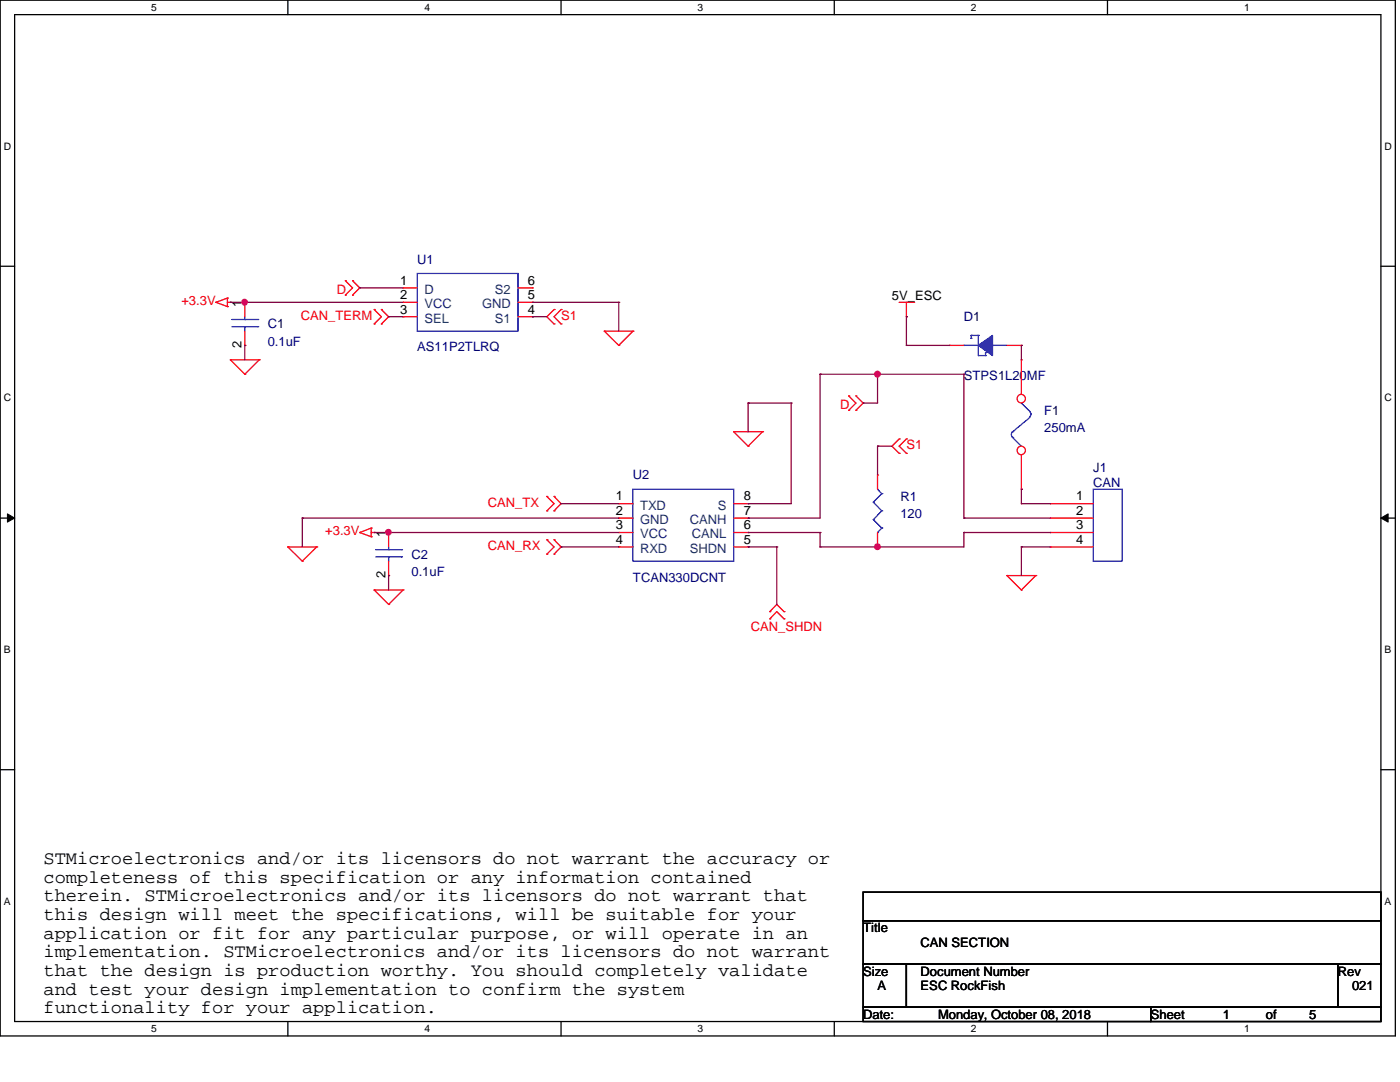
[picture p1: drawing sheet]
<svg xmlns="http://www.w3.org/2000/svg" width="279mm" height="216mm" viewBox="0 0 279 216" stroke-linecap="round" stroke-linejoin="round" font-family="sans-serif">
<path d="M0 0h278.5v206.7h-278.5zM2.9 2.9h272.7v200.9h-272.7z" fill="none" stroke="#000" stroke-width=".25"/>
<g fill="#fff">
<path d="M30.2 .3h1.1v2.3h-1.1z"/>
<path d="M30.2 204.1h1.1v2.3h-1.1z"/>
</g>
<path d="M57.4 0v2.9M57.4 203.8v2.9" fill="none" stroke="#000" stroke-width=".25"/>
<g fill="#fff">
<path d="M84.7 .3h1.1v2.3h-1.1z"/>
<path d="M84.7 204.1h1.1v2.3h-1.1z"/>
</g>
<path d="M112 0v2.9M112 203.8v2.9" fill="none" stroke="#000" stroke-width=".25"/>
<g fill="#fff">
<path d="M139.2 .3h1.1v2.3h-1.1z"/>
<path d="M139.2 204.1h1.1v2.3h-1.1z"/>
</g>
<path d="M166.5 0v2.9M166.5 203.8v2.9" fill="none" stroke="#000" stroke-width=".25"/>
<g fill="#fff">
<path d="M193.8 .3h1.1v2.3h-1.1z"/>
<path d="M193.8 204.1h1.1v2.3h-1.1z"/>
</g>
<path d="M221 0v2.9M221 203.8v2.9" fill="none" stroke="#000" stroke-width=".25"/>
<g fill="#fff">
<path d="M248.3 .3h1.1v2.3h-1.1z"/>
<path d="M248.3 204.1h1.1v2.3h-1.1z"/>
<path d="M.8 28h1.4v2.3h-1.4z"/>
<path d="M276.3 28h1.4v2.3h-1.4z"/>
<path d="M.8 78.2h1.4v2.3h-1.4z"/>
<path d="M276.3 78.2h1.4v2.3h-1.4z"/>
</g>
<path d="M0 53.1h2.9M275.6 53.1h2.9" fill="none" stroke="#000" stroke-width=".25"/>
<g fill="#fff">
<path d="M.8 128.5h1.3v2.2h-1.3z"/>
<path d="M276.3 128.5h1.3v2.2h-1.3z"/>
</g>
<path d="M0 103.4h2.9M275.6 103.4h2.9" fill="none" stroke="#000" stroke-width=".25"/>
<path d="M1.5 102.5l1.4 .9-1.4 .8zM275.6 103.4l1.4-.9v1.7z" fill="#000"/>
<path d="M1.5 102.5l1.4 .9-1.4 .8zM275.6 103.4l1.4-.9v1.7z" fill="none" stroke="#000" stroke-width=".2"/>
<g fill="#fff">
<path d="M.8 178.7h1.3v2.2h-1.3z"/>
<path d="M276.3 178.7h1.3v2.2h-1.3z"/>
</g>
<path d="M0 153.6h2.9M275.6 153.6h2.9M172.3 178h103.3v5.7h-103.3zM172.3 183.7h103.3v8.7h-103.3zM172.3 192.4h8.6v8.6h-8.6zM180.9 192.4h86.1v8.6h-86.1zM267 192.4h8.6v8.6h-8.6zM172.3 201h57.4v2.8h-57.4zM229.7 201h45.9v2.8h-45.9z" fill="none" stroke="#000" stroke-width=".25"/>
<g fill="none" stroke="#f00" stroke-width=".25">
<path d="M45.4 59.5h.1M45.4 59.5v1.7M45.4 59.5l-2.3 .8M68.9 56h.1M68.9 58.9h.1M68.9 56l1.5 1.4-1.5 1.5M70.4 58.9h.1M70.4 56h.1M70.4 56l1.4 1.4-1.4 1.5M43.1 60.3h.1M43.1 60.3l2.3 .9M45.4 61.2h.1"/>
<path d="M45.4 60.3h.6M46 60.3h.1M46 71.8h.1M46 71.8h5.7M46 71.8l2.9 2.9M48.9 74.7h.1M51.7 71.8h.1M51.7 71.8l-2.8 2.9M74.7 61.8h.1M74.7 64.6h.1M74.7 61.8l1.4 1.4-1.4 1.4M76.1 64.6h.1"/>
<path d="M76.1 61.8h.1M76.1 61.8l1.5 1.4-1.5 1.4M110.6 61.8h.1M110.6 64.6h.1M110.6 61.8l-1.5 1.4 1.5 1.4M112 64.6h.1M112 61.8h.1M112 61.8l-1.4 1.4 1.4 1.4M120.6 66.1h.1M120.6 66.1h5.7M120.6 66.1l2.9 2.8M123.5 68.9h.1"/>
<path d="M126.3 66.1h.1M126.3 66.1l-2.8 2.8M169.4 79h.1M169.4 79l1.4 1.4-1.4 1.5M170.8 79h.1M170.8 79l1.5 1.4-1.5 1.5M179.5 60.3h2.8M180.9 63.2h.1M180.9 60.3v2.9M182.3 60.3h.1M109.1 99.1h.1M109.1 99.1l1.5 1.4-1.5 1.4"/>
<path d="M110.6 99.1h.1M110.6 99.1l1.4 1.4-1.4 1.4M146.4 86.1h.1M146.4 86.1h5.8M146.4 86.1l2.9 2.9M149.3 89h.1M152.2 86.1h.1M152.2 86.1l-2.9 2.9M169.4 81.9h.1M170.8 81.9h.1M179.5 87.6h.1M179.5 90.5h.1"/>
<path d="M179.5 87.6l-1.5 1.4 1.5 1.5M180.9 90.5h.1M180.9 87.6h.1M180.9 87.6l-1.4 1.4 1.4 1.5M57.4 109.1h.1M57.4 109.1h5.8M57.4 109.1l2.9 2.9M60.3 112h.1M63.2 109.1h.1M63.2 109.1l-2.9 2.9M71.8 106.3h.1M71.8 106.3l2.3 .8"/>
<path d="M74.1 107.1h.1M74.1 105.4h.1M74.1 105.4v1.7M74.1 106.3h.6M74.1 105.4l-2.3 .9M74.7 106.3h.1M74.7 117.7h.1M74.7 117.7h5.7M74.7 117.7l2.9 2.9M77.6 106.3h.1M77.6 114.9h.1M77.6 106.3v2.8"/>
<path d="M77.6 112v2.9M80.4 117.7h.1M80.4 117.7l-2.8 2.9M109.1 101.9h.1M109.1 107.7h.1M109.1 110.6h.1M109.1 107.7l1.5 1.4-1.5 1.5M110.6 101.9h.1M110.6 110.6h.1M110.6 107.7h.1M110.6 107.7l1.4 1.4-1.4 1.5M201 114.9h.1"/>
<path d="M201 114.9h5.7M201 114.9l2.8 2.8M203.8 117.7h.1M206.7 114.9h.1M206.7 114.9l-2.9 2.8M77.6 120.6h.1M153.6 122h.1M153.6 123.5h.1M153.6 122l1.4-1.4 1.5 1.4M153.6 123.5l1.4-1.5 1.5 1.5M156.5 122h.1M156.5 123.5h.1"/>
</g>
<g fill="none" stroke="#00f" stroke-width=".25">
<path d="M192.4 68.9h.1M192.4 68.9h2.8M193.8 66.9h.1M193.8 66.9h1.4M195.2 66.9h.1M195.2 66.9v4.1h1.5M196.7 71h.1M198.1 68.9h.1M198.1 68.9h2.9M75 111.1h5.1M75 109.7h5.1M77.6 109.7h.1"/>
<path d="M77.6 111.1h.1M77.6 109.1v.6M77.6 111.1v.9M80.1 111.1h.1M80.1 109.7h.1"/>
</g>
<path d="M195.2 68.9l2.9-2v4.1z" fill-rule="evenodd" fill="#00f"/>
<g fill="none" stroke="#00f" stroke-width=".25">
<path d="M83.3 54.6h20.1v11.5h-20.1zM46.3 65.2h5.1M46.3 63.8h5.1M48.9 63.8h.1M48.9 65.2h.1M48.9 63.2v.6M48.9 65.2v.9M51.4 65.2h.1M51.4 63.8h.1M193.8 67.5h.1M193.8 66.9v.6M195.2 68.9l2.9-2v4.1z"/>
<path d="M196.7 70.4h.1M196.7 70.4v.6M126.3 97.6h20.1v14.4h-20.1zM175.1 97.6l.9 .9M176 98.5h.1M176 98.5l-1.7 1.7M202.1 86.1a.94 .94 0 0 0 0 1.2M202.1 87.3h.1M202.1 86.1h.1M202.1 87.3l1.7 1.7M203.8 80.4h.1M203.8 80.4l1.8 1.7"/>
<path d="M205.5 82.2a.55 .55 0 0 1 0 .9M205.6 83.3l-3.5 2.8M218.2 97.6h5.7v14.4h-5.7zM174.3 100.2h.1M174.3 103.7h.1M174.3 100.2l1.7 1.7M174.3 103.7l1.7 1.7M175.1 106.3h.1M176 101.9h.1M176 105.4h.1M176 101.9l-1.7 1.8M176 105.4l-.9 .9"/>
</g>
<g fill="none" stroke="#f00" stroke-width=".25">
<path d="M80.4 57.4h.1M80.4 57.4h2.9M103.4 57.4h2.9M106.3 57.4h.1M48.9 60.3h.1M48.9 68.9h.1M48.9 60.3v2.9M48.9 66.1v2.8M80.4 60.3h.1M80.4 63.2h.1M80.4 60.3h2.9M80.4 63.2h2.9"/>
<path d="M103.4 60.3h2.9M103.4 63.2h2.9M106.3 63.2h.1M106.3 60.3h.1M189.5 68.9h.1M189.5 68.9h2.9M201 68.9h2.8M203.8 68.9h.1M175.1 94.8h.1M175.1 94.8v2.8M123.5 100.5h.1M123.5 103.4h.1"/>
<path d="M123.5 106.3h.1M123.5 109.1h.1M123.5 100.5h2.8M123.5 103.4h2.8M123.5 106.3h2.8M123.5 109.1h2.8M146.4 100.5h2.9M146.4 103.4h2.9M146.4 106.3h2.9M146.4 109.1h2.9M149.3 109.1h.1M149.3 106.3h.1"/>
<path d="M149.3 103.4h.1M149.3 100.5h.1M175.1 109.1h.1M175.1 106.3v2.8M209.6 100.5h.1M209.6 103.4h.1M209.6 106.3h.1M209.6 109.1h.1M209.6 100.5h8.6M209.6 103.4h8.6M209.6 106.3h8.6M209.6 109.1h8.6"/>
</g>
<circle cx="203.8" cy="89.9" r=".84" fill="#fff"/>
<g fill="none" stroke="#f00" stroke-width=".25">
<path d="M203.8 97.6h.1M203.8 90.8v6.8"/>
<circle cx="203.8" cy="89.9" r=".84"/>
</g>
<circle cx="203.8" cy="79.5" r=".84" fill="#fff"/>
<g fill="none" stroke="#f00" stroke-width=".25">
<path d="M203.8 71.8h.1M203.8 71.8v6.9"/>
<circle cx="203.8" cy="79.5" r=".84"/>
</g>
<g fill="none" stroke="#800040" stroke-width=".25">
<path d="M149.3 80.4h.1M149.3 80.4h8.6M149.3 80.4v5.7M157.9 80.4h.1M157.9 80.4v20.1h-8.6M60.3 103.4h.1M60.3 103.4v5.7M60.3 103.4h63.2M74.7 106.3h.1M74.7 106.3h48.8M77.6 106.3h.1M112 100.5h.1"/>
<path d="M112 109.1h.1M112 100.5h11.5M112 109.1h11.5M149.3 100.5h.1"/>
</g>
<circle cx="77.5" cy="106.2" r=".56" fill="#f0f"/>
<circle cx="77.5" cy="106.2" r=".56" fill="none" stroke="#f0f" stroke-width=".25"/>
<g fill="none" stroke="#800040" stroke-width=".25">
<path d="M163.7 74.7h.1M163.7 74.7v28.7h-14.4M163.7 74.7h11.4M180.9 68.9h.1M180.9 63.2h.1M180.9 68.9h8.6M180.9 63.2v5.7M192.4 74.7h.1M192.4 74.7v28.7M203.8 68.9h.1M203.8 68.9v2.9M203.8 97.6h.1"/>
<path d="M203.8 97.6v2.9M77.6 114.9h.1M77.6 114.9v2.8M149.3 103.4h.1M149.3 106.3h.1M149.3 106.3h14.4M163.7 106.3h.1M163.7 109.1h.1M163.7 109.1h28.7M163.7 106.3v2.8M175.1 109.1h.1M192.4 103.4h.1"/>
<path d="M192.4 103.4h17.2M203.8 109.1h.1M203.8 100.5h.1M203.8 109.1v5.8M203.8 109.1h5.8M203.8 100.5h5.8"/>
</g>
<circle cx="175.1" cy="109.1" r=".56" fill="#f0f"/>
<circle cx="175.1" cy="109.1" r=".56" fill="none" stroke="#f0f" stroke-width=".25"/>
<path d="M175.1 74.7h.1M175.1 74.7v5.7M175.1 74.7h17.3M192.4 106.3h.1M192.4 106.3v2.8M192.4 106.3h17.2" fill="none" stroke="#800040" stroke-width=".25"/>
<circle cx="175.1" cy="74.6" r=".57" fill="#f0f"/>
<circle cx="175.1" cy="74.6" r=".57" fill="none" stroke="#f0f" stroke-width=".25"/>
<path d="M46 60.3h.1M46 60.3h34.4M48.9 68.9h.1M48.9 60.3h.1M48.9 68.9v2.9M175.1 89h.1M175.1 89v5.8M149.3 109.1h.1M149.3 109.1h5.7M155 109.1h.1M155 109.1v11.5" fill="none" stroke="#800040" stroke-width=".25"/>
<circle cx="48.8" cy="60.3" r=".56" fill="#f0f"/>
<circle cx="48.8" cy="60.3" r=".56" fill="none" stroke="#f0f" stroke-width=".25"/>
<g fill="none" stroke="#800040" stroke-width=".25">
<path d="M71.8 57.4h.1M71.8 57.4h8.6M77.6 63.2h.1M77.6 63.2h2.8M106.3 60.3h.1M106.3 63.2h.1M106.3 60.3h17.2M106.3 63.2h2.8M123.5 60.3h.1M123.5 60.3v5.8M172.3 80.4h.1M172.3 80.4h2.8"/>
<path d="M175.1 89h.1M175.1 89h2.9"/>
</g>
<circle cx="77.5" cy="106.2" r=".56" fill="#f0f"/>
<circle cx="77.5" cy="106.2" r=".56" fill="none" stroke="#f0f" stroke-width=".25"/>
<circle cx="175.1" cy="109.1" r=".56" fill="#f0f"/>
<circle cx="175.1" cy="109.1" r=".56" fill="none" stroke="#f0f" stroke-width=".25"/>
<circle cx="175.1" cy="74.6" r=".57" fill="#f0f"/>
<circle cx="175.1" cy="74.6" r=".57" fill="none" stroke="#f0f" stroke-width=".25"/>
<circle cx="48.8" cy="60.3" r=".56" fill="#f0f"/>
<circle cx="48.8" cy="60.3" r=".56" fill="none" stroke="#f0f" stroke-width=".25"/>
<g font-size="3.7">
<text x="8.7" y="172.4">STMicroelectronics and/or its licensors do not warrant the accuracy or</text>
<text x="8.7" y="176.1">completeness of this specification or any information contained</text>
<text x="8.7" y="179.8">therein. STMicroelectronics and/or its licensors do not warrant that</text>
<text x="8.7" y="183.6">this design will meet the specifications, will be suitable for your</text>
<text x="8.7" y="187.3">application or fit for any particular purpose, or will operate in an</text>
<text x="8.7" y="191">implementation. STMicroelectronics and/or its licensors do not warrant</text>
<text x="8.7" y="194.7">that the design is production worthy. You should completely validate</text>
<text x="8.7" y="198.5">and test your design implementation to confirm the system</text>
<text x="8.7" y="202.2">functionality for your application.</text>
</g>
<g font-size="2.6" fill="#000080">
<text x="83.3" y="52.6">U1</text>
<text x="53.4" y="65.5">C1</text>
<text x="192.4" y="64.1">D1</text>
<text x="53.4" y="69">0.1uF</text>
<text x="83.3" y="70.1">AS11P2TLRQ</text>
<text x="192.4" y="75.9">STPS1L20MF</text>
<text x="208.4" y="82.8">F1</text>
<text x="208.4" y="86.2">250mA</text>
<text x="126.3" y="95.7">U2</text>
<text x="218.2" y="94.2">J1</text>
<text x="179.7" y="99.9">R1</text>
<text x="218.2" y="97.1">CAN</text>
<text x="179.7" y="103.4">120</text>
<text x="82.1" y="111.5">C2</text>
<text x="82.1" y="114.9">0.1uF</text>
<text x="126.3" y="116">TCAN330DCNT</text>
</g>
<g font-size="2.6" fill="#f00">
<text x="67.2" y="58.6">D</text>
<text x="36.2" y="60.9">+3.3V</text>
<text x="60" y="63.8">CAN_TERM</text>
<text x="112" y="63.8">S1</text>
<text x="167.7" y="81.6">D</text>
<text x="180.9" y="89.6">S1</text>
<text x="97.4" y="101.1">CAN_TX</text>
<text x="64.9" y="106.8">+3.3V</text>
<text x="97.4" y="109.7">CAN_RX</text>
<text x="149.9" y="125.8">CAN_SHDN</text>
</g>
<g font-size="2.6">
<text x="79.8" y="56.8">1</text>
<text x="79.8" y="59.7">2</text>
<text x="105.4" y="59.7">5</text>
<text x="105.4" y="56.8">6</text>
<text x="178" y="59.8">5V_ESC</text>
<text x="48.2" y="61.2" transform="rotate(-90 48.2 61.2)">1</text>
<text x="79.8" y="62.6">3</text>
<text x="105.4" y="62.6">4</text>
<text x="48.2" y="69.5" transform="rotate(-90 48.2 69.5)">2</text>
<text x="122.9" y="99.9">1</text>
<text x="148.4" y="99.9">8</text>
<text x="214.8" y="99.9">1</text>
<text x="76.9" y="107.1" transform="rotate(-90 76.9 107.1)">1</text>
<text x="122.9" y="102.7">2</text>
<text x="122.9" y="105.6">3</text>
<text x="148.4" y="105.6">6</text>
<text x="148.4" y="102.7">7</text>
<text x="214.8" y="102.7">2</text>
<text x="214.8" y="105.6">3</text>
<text x="122.9" y="108.5">4</text>
<text x="148.4" y="108.5">5</text>
<text x="214.8" y="108.5">4</text>
<text x="76.9" y="115.4" transform="rotate(-90 76.9 115.4)">2</text>
<text x="172.3" y="186.1">Title</text>
<text x="183.7" y="188.9">CAN SECTION</text>
<text x="172.3" y="194.7">Size</text>
<text x="175.1" y="197.6">A</text>
<text x="183.7" y="194.7">Document Number</text>
<text x="183.7" y="197.6">ESC RockFish</text>
<text x="267" y="194.7">Rev</text>
<text x="269.8" y="197.6">021</text>
<text x="172.3" y="203.3">Date:</text>
<text x="187.2" y="203.3">Monday, October 08, 2018</text>
<text x="229.7" y="203.3">Sheet</text>
<text x="244" y="203.3">1</text>
<text x="252.6" y="203.3">of</text>
<text x="261.2" y="203.3">5</text>
</g>
<g font-size="2.6" fill="#004080">
<text x="84.7" y="58.6">D</text>
<text x="98.8" y="58.6">S2</text>
<text x="84.7" y="61.5">VCC</text>
<text x="84.7" y="64.4">SEL</text>
<text x="96.2" y="61.5">GND</text>
<text x="98.8" y="64.4">S1</text>
<text x="127.8" y="101.7">TXD</text>
<text x="143.3" y="101.7">S</text>
<text x="127.8" y="104.6">GND</text>
<text x="127.8" y="107.4">VCC</text>
<text x="137.7" y="104.6">CANH</text>
<text x="138.1" y="107.4">CANL</text>
<text x="127.8" y="110.3">RXD</text>
<text x="137.7" y="110.3">SHDN</text>
</g>
<g font-size="2">
<text x="30.2" y="2.2">5</text>
<text x="84.7" y="2.2">4</text>
<text x="139.2" y="2.2">3</text>
<text x="193.8" y="2.2">2</text>
<text x="248.3" y="2.2">1</text>
<text x=".8" y="29.8">D</text>
<text x="276.3" y="29.8">D</text>
<text x=".8" y="80.1">C</text>
<text x="276.3" y="80.1">C</text>
<text x=".8" y="130.3">B</text>
<text x="276.3" y="130.3">B</text>
<text x=".8" y="180.5">A</text>
<text x="276.3" y="180.5">A</text>
<text x="30.2" y="206">5</text>
<text x="84.7" y="206">4</text>
<text x="139.2" y="206">3</text>
<text x="193.8" y="206">2</text>
<text x="248.3" y="206">1</text>
</g>
</svg>
